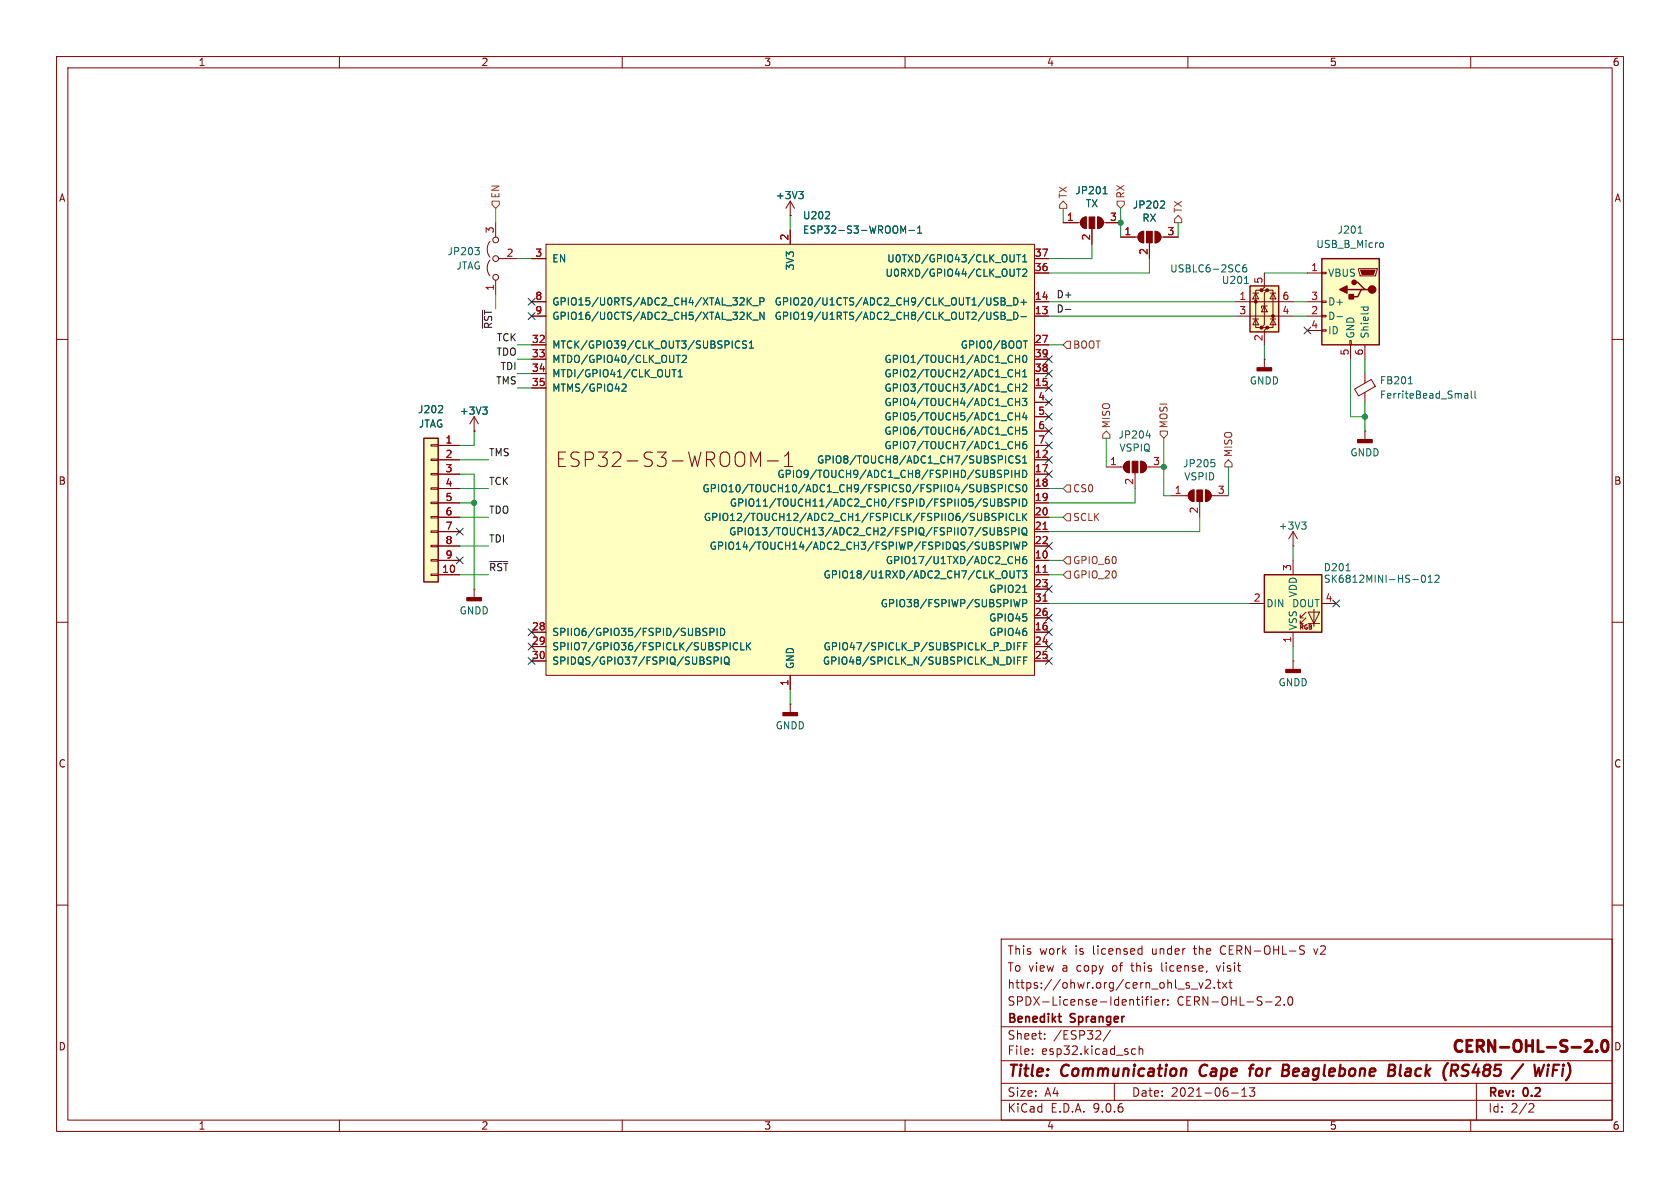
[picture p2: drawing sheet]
<svg xmlns="http://www.w3.org/2000/svg" width="297mm" height="210mm" viewBox="0 0 297 210" stroke-linecap="round" stroke-linejoin="round" font-family="sans-serif">
<g fill="none" stroke="#840000" stroke-width=".18">
<path d="M10 10h277v190h-277zM12 12h273v186h-273zM60 10v2M110 10v2M160 10v2M210 10v2M260 10v2M10 60h2M223.5 63.5h.1M223.5 63.5v1.5M285 60h2M10 110h2"/>
<path d="M285 110h2M10 160h2M177 166h108v32h-108zM200.9 176.7h.6M201.3 177.7h.2M201.5 167.7l.4 .1M201.9 167.2v1.5M201.9 168.6l-.4 .1M202 176.2v.1M202 176.7v1M202.5 176.7h.5M203 176.2l-.3 .2v1.3"/>
<path d="M203.5 176.2v.1M203.5 176.7v1M204.2 177.2l.7-.1-.1-.3-.4-.1-.2 .2v.7h.6M205.5 176.7v1M206 176.7l-.3 .1-.2 .2M206.5 177.6v.1M206.5 176.8v.1M209.9 174.2l.3 .1 .1 .2-.2 .2h-.3M209.9 173.7l.3 .1M210.6 174.8h1.1M212 173.7l.3 1 .4-1M213.2 173.3l.5-.1 .3 .1v.3l-.9 1.1h.9"/>
<path d="M214.7 174.6v.1M215 170.7l.4 1M215.2 173.7h.5M215.4 173.2v1.3l.3 .2M216.1 173.7l.8 1M216.9 173.7l-.8 1M217.2 173.7h.6M217.5 173.2v1.3l.3 .2M225.5 176.3l.6-.1 .2 .1 .1 .3-.9 1.1h.9M227 177.6v.1M227.8 176.3l.2-.1a.81 .81 0 0 1 .6 .6 .81 .81 0 0 1-.3 .8l-.1 .1a.81 .81 0 0 1-.4-1.4zM229.9 167.8l.6 .3 .1 .3-.3 .3-.6-.1"/>
<path d="M229.9 167.3h.7M232.2 167.7l.4 1M285 160h2M60 198v2M110 198v2M160 198v2M177 194.5h108M177 191.5h108M177 187.5h108M177 181.5h108M182.5 186.3v.1M182.5 185.5v.1"/>
<path d="M184.7 183.6v.1M184.7 182.8v.1M196.3 182.1l-1.3 2M197 191.5v3M200.2 186.3h.5M200.2 185.5h.5M201.4 185.5l.2-.1 .4 .1v.9M201.4 184.9v1.5M210 198v2M217.7 193.2h1.2M219.5 193.8h.9M219.5 192.7l.5-.4v1.5"/>
<path d="M220.9 192.3h.9l-.5 .6 .4 .1v.7l-.2 .1h-.4l-.2-.1M260 198v2M261 191.5v6.5M270.5 195.1l.5 .1 .2 .3-1 1.1h1"/>
</g>
<g fill="none" stroke="#840000" stroke-width=".4">
<path d="M212.4 188.5a1.27 1.27 0 0 0 0 1.6M220.8 188.9h.8M221.6 188.2l-.3 .1-.2 .2-.2 1.7M227.6 188.2a.49 .49 0 0 1 .3 .5 .49 .49 0 0 1-.5 .5l.3 .1a.58 .58 0 0 1-.3 .9M245.5 189.2h.7M245.6 188.2h.7a.49 .49 0 0 1 .3 .5 .49 .49 0 0 1-.4 .5M246.2 189.2l.3 .1a.58 .58 0 0 1-.3 .9h-.8M247.6 188.2l-.2 1.7 .3 .3M256 187.9l-.1 .1M256.7 188.2l.9 .1a.58 .58 0 0 1-.3 1M257 189.3l.6 .9M258.4 190.1l.2 .1"/>
<path d="M271.3 188.2l.2 2M274.6 189.2h.6M274.7 188.2h.9M276.3 188.9l-.1 1.3M276.4 188.2l-.1 .1 .1 .1"/>
</g>
<path d="M187.1 179.7h.5M187.5 180.7h.1" fill="none" stroke="#840000" stroke-width=".3"/>
<path d="M280.6 183.9h.4a.54 .54 0 0 1 .3 .9l-1.1 1.1h1.2M282.3 185.7l.1 .1-.1 .1M282.3 185.7l-.1 .1 .1 .1M282.3 185.7v.2M283.4 184a.47 .47 0 0 1 .8 .3 1.03 1.03 0 0 1-.6 1.6 1.33 1.33 0 0 1-.2-1.9z" fill="none" stroke="#840000" stroke-width=".5"/>
<path d="M222.2 65h2.6v.5h-2.6z" fill="#840000" stroke="#840000" stroke-width=".25"/>
<path d="M74.9 77.5h2.6v25.4h-2.6z" fill="#ffffc2"/>
<path d="M74.9 77.5h2.6v25.4h-2.6z" fill="none" stroke="#840000" stroke-width=".25"/>
<g fill="none" stroke="#840000" stroke-width=".18">
<path d="M87.6 39.4v2.5M86.6 46a2.26 2.26 0 0 0 0 2.8M86.6 42.7a2.26 2.26 0 0 0 0 2.8M87.6 49.5v2.6M88.1 45.7h3.3M76.2 78.6h1.3v.3h-1.3zM77.5 78.7h3.8M83.8 76.2h.1M83.8 73.7l-.7 1.2M83.8 73.7l.8 1.2M83.8 73.7v2.5M76.2 81.2h1.3v.2h-1.3z"/>
<path d="M76.2 83.7h1.3v.2h-1.3zM76.2 86.2h1.3v.3h-1.3zM76.2 88.8h1.3v.2h-1.3zM76.2 91.3h1.3v.3h-1.3zM76.2 93.9h1.3v.2h-1.3zM76.2 96.4h1.3v.2h-1.3zM76.2 98.9h1.3v.3h-1.3zM77.5 81.3h3.8M77.5 83.8h3.8M77.5 86.4h3.8M77.5 88.9h3.8M77.5 91.4h3.8"/>
<path d="M77.5 94h3.8M77.5 96.5h3.8M77.5 99.1h3.8M76.2 101.5h1.3v.2h-1.3zM77.5 101.6h3.8M83.8 104.1h.1M83.8 104.1v1.6"/>
<circle cx="87.6" cy="45.7" r=".51"/>
<circle cx="87.6" cy="49" r=".51"/>
<circle cx="87.6" cy="42.4" r=".51"/>
</g>
<path d="M84 43.8h.7l-.4 .4M84.5 44.2l.2 .3v.3l-.2 .2M78.1 71.8l.2 .1-.1 .3-.7 .8h.8M85.3 72h.8l-.4 .4M85.9 72.4l.2 .3v.3l-.2 .2" fill="none" stroke="#006464" stroke-width=".18"/>
<path d="M82.5 105.7h2.6v.5h-2.6z" fill="#840000" stroke="#840000" stroke-width=".25"/>
<path d="M223.5 101.6h10.2v10.2h-10.2z" fill="#ffffc2"/>
<g fill="none" stroke="#840000" stroke-width=".18">
<path d="M239.5 68.8l2.9-1.7 .7 1.2-2.9 1.7zM241.3 66v1.7M241.3 69.4v1.7M195.6 82.6h3M198.9 81.8l.7-.3v2.1a1.02 1.02 0 0 1-.9-.7 1.02 1.02 0 0 1 .2-1.1zM200.7 83.6v2.8M201.7 81.5a1.02 1.02 0 0 1 1 1.1 1.02 1.02 0 0 1-1 1zM202.7 82.6h3M207 87.6h3.1M210.4 86.9l.7-.3v2a1.02 1.02 0 0 1-1-.6 1.02 1.02 0 0 1 .3-1.1zM212.1 88.6v2.8M213.1 86.6a1.02 1.02 0 0 1 1 1 1.02 1.02 0 0 1-1 1z"/>
<path d="M214.1 87.6h3.1M228.6 96.5h.1M228.6 94v2.5M228.6 99.1v2.5M228.6 94l-.8 1.3M228.6 94l.8 1.3M221 106.7h2.5M228.6 116.8h.1M228.6 111.8v2.5M228.6 116.8v1.6M229.9 109.2h.5M229.9 110.2h.5"/>
<path d="M230.9 108.2l-1 1v-.5M230.9 109.2l-1 1v-.5M231.3 108.2h2l-1 2zM231.3 110.2h2M232.3 107.7v3M233.7 106.7h2.5"/>
</g>
<path d="M223.5 101.6h10.2v10.2h-10.2z" fill="none" stroke="#840000" stroke-width=".25"/>
<g fill="none" stroke="#006464" stroke-width=".18">
<path d="M202.6 77h.8M203.2 76.6v.8M249 67.9h.7M249.2 66.8l.1-.2v1.3M258.9 69.6h.5l.1 .8M258.9 70.3h.6M259.5 69.8l-.6 .2M260.1 69.1v1.1l.2 .2M260.8 69.1v1.1l.1 .2M214.1 81.2h.6M214.5 81.7l.3 .3v.3l-.3 .2M230.1 92.3h.8l-.4 .5"/>
<path d="M230.7 92.8l.2 .2v.3l-.2 .2M238 100.9h.7M251.4 101.8l.2-.1a.68 .68 0 0 1 .4 .6 .68 .68 0 0 1-.4 .6l-.2-.1-.1-.3zM252.5 102.9h.7M252.5 102l.3-.3v1.2M253.7 101.8l.5-.1 .2 .3-.8 .9h.8"/>
</g>
<path d="M227.3 118.4h2.6v.5h-2.6z" fill="#840000" stroke="#840000" stroke-width=".25"/>
<g fill="#840000" stroke="#840000" stroke-width=".18">
<path d="M198.9 81.8l.7-.3v2.1a1.02 1.02 0 0 1-.9-.7 1.02 1.02 0 0 1 .2-1.1z"/>
<path d="M200.2 81.5h1v2.1h-1z"/>
<path d="M201.7 81.5a1.02 1.02 0 0 1 1 1.1 1.02 1.02 0 0 1-1 1z"/>
<path d="M210.4 86.9l.7-.3v2a1.02 1.02 0 0 1-1-.6 1.02 1.02 0 0 1 .3-1.1z"/>
<path d="M211.6 86.6h1v2h-1z"/>
<path d="M213.1 86.6a1.02 1.02 0 0 1 1 1 1.02 1.02 0 0 1-1 1z"/>
</g>
<path d="M221 50.5h5.1v8.2h-5.1z" fill="#ffffc2"/>
<g fill="#840000" stroke="#840000" stroke-width=".18">
<path d="M201.5 41.2l.7-.3v2a1.02 1.02 0 0 1-.9-.6 1.02 1.02 0 0 1 .2-1.1z"/>
<path d="M202.7 40.9h1v2h-1z"/>
<path d="M204.2 40.9a1.02 1.02 0 0 1 1 1 1.02 1.02 0 0 1-1 1z"/>
<circle cx="222" cy="53.3" r=".25"/>
<circle cx="223" cy="51.3" r=".25"/>
<circle cx="223" cy="57.9" r=".25"/>
<circle cx="224" cy="51.3" r=".25"/>
<circle cx="224" cy="57.9" r=".25"/>
<circle cx="225" cy="55.9" r=".25"/>
</g>
<g fill="none" stroke="#840000" stroke-width=".18">
<path d="M198.1 41.9h3.1M201.5 41.2l.7-.3v2a1.02 1.02 0 0 1-.9-.6 1.02 1.02 0 0 1 .2-1.1zM203.2 42.9v2.8M204.2 40.9a1.02 1.02 0 0 1 1 1 1.02 1.02 0 0 1-1 1zM205.2 41.9h3.1M218.4 53.3h10.2M218.4 55.9h10.2M221.5 56.4h1M221.5 51.8h1M222 51.8l.5 1h-1zM222 56.4l.5 1h-1zM223 51.3h-1v6.6h1"/>
<path d="M223.5 48.3v2.5l-.5 .5h1l-.5 .5v5.6l-.5 .5h1l-.5 .5v2.6M223.5 54.1l.5 1h-1zM224 54.1h-1v.4M224 51.3h1v6.6h-1M224.5 56.4h1.1M224.5 51.8h1.1M225 51.8l.6 1h-1.1zM225 56.4l.6 1h-1.1z"/>
</g>
<path d="M221 50.5h5.1v8.2h-5.1z" fill="none" stroke="#840000" stroke-width=".25"/>
<path d="M205.6 35.5l.3 .3-.1 .3-.7 .7h.8M220 50.1h.7M220.3 46.8l-.4 .1a.86 .86 0 0 0 0 1.2l.5-.1v-.5l-.2-.2h-.3l-.2 .2" fill="none" stroke="#006464" stroke-width=".18"/>
<path d="M233.7 45.7h10.1v15.3h-10.1z" fill="#ffffc2"/>
<path d="M233.7 45.7h10.1v15.3h-10.1zM238.1 51.2h2.6M239.4 49.9h.6l1.3 1.3h.6M241.3 51.2h-.6l-.7 1.3h-1.2" fill="none" stroke="#840000" stroke-width=".25"/>
<g fill="none" stroke="#840000" stroke-width=".18">
<path d="M188 39.4h3M191.3 38.7l.7-.3v2a1.02 1.02 0 0 1-.9-.6 1.02 1.02 0 0 1 .2-1.1zM194.1 38.4a1.02 1.02 0 0 1 1 1 1.02 1.02 0 0 1-1 1zM195.1 39.4h3M193 40.4v2.8M231.1 48.3h2.6M231.1 53.3h2.6M231.1 55.9h2.6M231.1 58.4h2.6M233.7 48.1h.7v.3h-.7zM233.7 53.2h.7v.3h-.7zM233.7 55.8h.7v.2h-.7z"/>
<path d="M233.7 58.3h.7v.2h-.7zM240.2 47.5h3.3v.3l-.3 1h-2.8zM238.6 60.2h.3v.8h-.3zM238.8 61v2.5M241.3 76.2h.1M241.3 61v2.5M241.3 76.2v1.5M139.7 124.5h.1M139.7 124.5v1.5"/>
</g>
<g fill="#840000" stroke="#840000" stroke-width=".18">
<path d="M240.5 47.8h2.6l-.3 .7h-2z"/>
<path d="M191.3 38.7l.7-.3v2a1.02 1.02 0 0 1-.9-.6 1.02 1.02 0 0 1 .2-1.1z"/>
<path d="M192.5 38.4h1v2h-1z"/>
<path d="M194.1 38.4a1.02 1.02 0 0 1 1 1 1.02 1.02 0 0 1-1 1z"/>
</g>
<g fill="#840000" stroke="#840000" stroke-width=".25">
<path d="M238.5 52.1h.8v.7h-.8z"/>
<path d="M236.9 51.2l1.2-.7v1.3z"/>
<path d="M240 77.7h2.6v.5h-2.6z"/>
<path d="M138.4 126h2.6v.5h-2.6z"/>
<circle cx="242.6" cy="51.2" r=".63"/>
<circle cx="239.4" cy="49.9" r=".38"/>
</g>
<path d="M195 34.3h.7M195.2 33.2l.2-.2v1.3M236.4 56h.9M240.1 41.2h.7M240.6 54.3h1.3M241.1 54.3l-.1 .3M241.8 54.3l.1 .3M244.1 42.9l.3 .1 .2 .2-.1 .4-.4 .2" fill="none" stroke="#006464" stroke-width=".18"/>
<path d="M96.5 43.2h86.4v76.2h-86.4z" fill="#ffffc2"/>
<g fill="none" stroke="#840000" stroke-width=".18">
<path d="M139.7 38.1h.1M139.7 35.6v2.5M139.7 35.6l-.8 1.2M139.7 35.6l.8 1.2M188 39.4h2.5M195.6 39.4h2.5M94 45.7h2.5M94 53.3h2.5M94 55.9h2.5M96.5 43.2h86.4v76.2h-86.4zM139.7 40.6v2.6M182.9 45.7h2.5"/>
<path d="M182.9 53.3h2.5M182.9 55.9h2.5M182.9 48.3h2.5M193 40.6v2.6M198.1 41.9h2.6M203.2 43.2v2.5M205.7 41.9h2.6M77.5 78.7h3.8M83.8 76.2h.1M94 61h2.5M94 63.5h2.5M94 66h2.5"/>
<path d="M94 68.6h2.5M182.9 61h2.5M182.9 63.5h2.5M182.9 66h2.5M182.9 68.6h2.5M182.9 71.1h2.5M182.9 73.7h2.5M182.9 76.2h2.5M182.9 78.7h2.5M77.5 81.3h3.8M77.5 83.8h3.8M77.5 86.4h3.8"/>
<path d="M77.5 88.9h3.8M77.5 91.4h3.8M77.5 94h3.8M77.5 96.5h3.8M77.5 99.1h3.8M133.6 81.7l.8-1.8v2.5M135.6 81.5h2M138.7 82.4h1.4M138.7 80.6l.7-.7v2.5M182.9 81.3h2.5M182.9 83.8h2.5M182.9 86.4h2.5"/>
<path d="M182.9 88.9h2.5M182.9 91.4h2.5M182.9 94h2.5M182.9 96.5h2.5M182.9 99.1h2.5M77.5 101.6h3.8M94 111.8h2.5M94 114.3h2.5M94 116.8h2.5M139.7 119.4v2.5M182.9 111.8h2.5M182.9 114.3h2.5"/>
<path d="M182.9 116.8h2.5M182.9 101.6h2.5M182.9 104.1h2.5M182.9 106.7h2.5M182.9 109.2h2.5"/>
</g>
<g fill="none" stroke="#006464" stroke-width=".18">
<path d="M141.2 33.9h.8l-.4 .4M141.8 34.3l.2 .3v.3l-.2 .2M145.9 38.7h.8M146.6 37.5v.5M195 34.3h.7M195.2 33.2l.2-.2v1.3M205.6 35.5l.3 .3-.1 .3-.7 .7h.8M132.1 52.6v1.3M132.1 55.2v1.3M132.3 53.2l.5 .7M132.3 55.7l.5 .8M132.8 52.6l-.7 .8"/>
<path d="M132.8 55.2l-.7 .7M133.1 54h.9M133.1 56.6h.9M134.3 53.3h.6l.2-.2-.1-.3-.7-.2v1.3M135.1 55.2v1.3l-.8-1.3v1.3M159.7 40.9l.4-1v1.3M160.7 40.7h1M162.2 41.2h.7M162.2 40.3l.4-.4v1.3M176.3 55.2l.1 .1M176.4 56v.3M177 52.6h.4l.3 .3-.3 .4 .3 .1v.3l-.2 .2h-.5z"/>
<path d="M177 55.2h.4l.3 .2-.3 .4 .3 .1v.3l-.2 .3h-.5zM177 53.3h.4M177 55.8h.4M178 54h.9M178 56.6h.9M179.2 52.6a.64 .64 0 0 1 .8 .7 .64 .64 0 0 1-.8 .6zM179.2 55.2a.64 .64 0 0 1 .8 .6 .64 .64 0 0 1-.8 .7zM179.7 45h.7M179.7 47.6h.7M180.1 45v1.3M180.1 47.6v1.2M180.5 53.4h1"/>
<path d="M180.5 56h1M180.8 46.3h.7M180.8 45.4l.4-.4v1.3M180.8 47.7l.5-.1 .2 .3-.8 .9h.8M181 53v.9M78.1 71.8l.2 .1-.1 .3-.7 .8h.8M85.3 72h.8l-.4 .4M85.9 72.4l.2 .3v.3l-.2 .2M110.2 67.9l.4 .1 .1 .3-.8 .9h.8M118.8 65.3h.7M119.2 65.3v1.3M119.5 62.8h.8"/>
<path d="M119.9 62.8v1.3M119.9 66.6h.7M119.9 65.7l.4-.4v1.3M120.6 62.9l.5-.1 .2 .4-.7 .9h.7M130.8 60.4a.6 .6 0 0 0-.9 .4 .6 .6 0 0 0 .6 .7l.3-.1M132 60.3h-.5l-.2 .1v.4l.6 .2 .1 .3-.3 .2h-.4M132.5 61.5h.7M132.5 60.6l.3-.3v1.2M179.5 63.4h.8M179.5 65.3v1.3M179.5 66h.8M179.5 68.5h.8"/>
<path d="M179.5 71h.8M179.5 73.6h.8M179.5 76.1h.8M179.5 78.7h.8M180.3 62.8v1.3M180.3 65.3v1.3M180.3 67.9v1.3M180.3 70.4v1.3M180.3 73v1.2M180.3 75.5v1.3M180.3 78v1.3M180.7 70.4h.8l-.4 .5 .4 .1v.6l-.2 .1-.6-.1"/>
<path d="M180.8 66.6h.7M180.8 68l.5-.1 .2 .4-.8 .9h.8M180.8 65.7l.4-.4v1.3M180.9 60.3h.7M180.9 62.9l.2-.1a.68 .68 0 0 1 .4 .6 .68 .68 0 0 1-.4 .7l-.2-.1-.1-.4zM181.1 72.9l-.3 .9h.8M181.3 60.3v1.2M181.4 78l-.4 .1a.86 .86 0 0 0 0 1.2l.5-.1v-.4l-.2-.3-.4 .1-.1 .2M181.4 73.4v.8M181.5 75.5h-.6l-.1 .6 .2-.1 .4 .1 .1 .1v.5l-.2 .1-.5-.1M175.4 91.1l.7 .6-.3 .3h-.4M175.8 93.3v1l-.3 .3"/>
<path d="M175.8 88.2v1l-.1 .2-.3 .1M176 85.7h-.5l-.2 .1v.4l.5 .2 .2 .3-.3 .2h-.5M176.1 90.8l-.5-.1-.2 .3M176.4 93.3h.4l.2 .2-.2 .4 .2 .1 .1 .3-.2 .3h-.5zM176.4 93.9h.4M176.4 88.2h.5l.2 .3-.2 .3 .2 .1 .1 .3-.3 .3h-.5zM176.4 88.8h.5M176.5 86.3h.6l.1-.2v-.3l-.7-.1v1.2M176.6 91.4h.6l.1-.2v-.3l-.7-.2v1.3M176.9 95.9l-.5-.1-.1 .2v.3l.5 .3 .1 .3-.2 .2-.5-.1M177.5 96.5l.6-.1 .1-.1-.1-.3-.6-.2v1.3M177.6 83.8l.6-.1 .1-.1v-.3l-.7-.2v1.3"/>
<path d="M177.8 85.7v1.2M177.9 90.7v1.3M178.3 93.4l-.5-.1-.1 .1v.4l.5 .2 .1 .3-.2 .3-.5-.1M178.4 88.3l-.5-.1-.2 .1v.4l.6 .2 .1 .3-.3 .3-.4-.1M178.7 95.8v1.3M178.9 94l.6-.1 .1-.2-.1-.3-.6-.1v1.3M178.9 83.1v1.3M178.9 88.9l.6-.1 .1-.2v-.3l-.7-.1v1.3M179.1 80.7a.6 .6 0 0 0-.8 .4 .6 .6 0 0 0 .6 .8l.2-.2M179.1 85.8a.6 .6 0 0 0-.8 .4 .6 .6 0 0 0 .6 .7l.2-.1M179.2 90.9a.6 .6 0 0 0-.8 .4 .6 .6 0 0 0 .6 .7l.2-.1M179.2 95.8l.3 1.3 .3-.9 .2 .9 .3-1.3"/>
<path d="M179.5 83.1v1.3M179.5 83.7h.7M179.5 98.4v1.2M179.5 99h.8M179.8 90.7v1.3h.6M180.1 93.3v1.3M180.2 83.1v1.3M180.2 88.2v1.3M180.3 98.4v1.2M180.3 80.7l-.5-.1-.2 .1v.4l.6 .2 .1 .3-.2 .3-.5-.1M180.3 85.7h-.5l-.2 .1v.4l.6 .2 .1 .3-.2 .2h-.5M180.8 83.1a.64 .64 0 0 1 .7 .7 .64 .64 0 0 1-.7 .6z"/>
<path d="M180.8 88.2a.64 .64 0 0 1 .7 .6 .64 .64 0 0 1-.7 .7zM180.8 96.5l.6-.1 .1-.1v-.3l-.7-.2v1.3M180.8 90.7v1.3M180.8 81l.4-.4v1.3M180.8 81.9h.7M180.9 93.4l.1-.1a.43 .43 0 0 1 .5 .4v.4a.42 .42 0 0 1-.4 .5 .42 .42 0 0 1-.4-.5v-.4zM180.9 85.8l.2-.1a.68 .68 0 0 1 .4 .6 .68 .68 0 0 1-.4 .6l-.2-.1-.1-.3zM180.9 94.3l.7 .4M181 91.3l.5 .7M181.4 98.4h-.4a.86 .86 0 0 0 0 1.2l.5-.1v-.4l-.2-.2h-.4l-.1 .2M181.5 90.7l-.7 .8M124.5 111.7l.4 .1 .1 .3-.3 .2h-.3"/>
<path d="M124.5 111.1h.5M125.5 111.7h.6l.1-.2v-.3l-.7-.1v1.2M126.2 116.8h.6l.2-.2-.1-.3-.7-.2v1.3M126.8 111.1v1.2M127.4 111.1a.64 .64 0 0 1 .7 .6 .64 .64 0 0 1-.7 .6zM127.5 116.1v1.3M128.1 116.3l.3-.2a.43 .43 0 0 1 .5 .5v.4a.42 .42 0 0 1-.4 .4 .42 .42 0 0 1-.4-.4zM128.3 117.1l.7 .4M129.1 113.6v1.3M130.4 113.7a.6 .6 0 0 0-.8 .5 .6 .6 0 0 0 .6 .7l.2-.1M131 113.6v1.3h.6M132 113.6v1.3"/>
<path d="M132.2 114.2l.5 .7M132.7 113.6l-.7 .7M178.6 100.9v1l.2 .3 .4-.1 .1-.2v-1M179.3 113.6v1.3M179.3 116.1v1.3M179.7 100.9h.7M179.9 114.2h.4M179.9 116.8h.4M180.1 100.9v1.3M180.3 106l-.3 1.3-.2-.9-.3 .9M180.5 113.6h-.6v1.3M180.5 116.1h-.6v1.3"/>
<path d="M180.7 100.9h.8l-.4 .5 .4 .1v.6l-.2 .1-.6-.1M180.8 106.7l.6-.1 .1-.2v-.3l-.7-.1v1.3M180.8 104.7h.7M181 114.2h.4M181 116.8h.4M181.6 113.6h-.6v1.3M181.6 116.1h-.6v1.3"/>
</g>
<path d="M184.4 93.6h.7M184.4 101.2h.7M184.4 106.3h.7" fill="none" stroke="#a90000" stroke-width=".18"/>
<path d="M87 35.6h1.3v.6l-.7 .6-.6-.6zM188 35.6l.6 .6v.6h-1.3v-.6zM197.5 35.6h1.3v.6l-.7 .6-.6-.6zM208.3 38.1l.6 .6v.7h-1.3v-.7zM188.6 60.3h.6v1.3h-.6l-.6-.6zM195.6 76.2l.6 .6v.7h-1.3v-.7zM205.1 76.2h1.3v.6l-.7 .7-.6-.7zM188.6 98.4h.6v1.3h-.6l-.6-.6zM188.6 90.8h.6v1.3h-.6l-.6-.7zM188.6 85.7h.6v1.3h-.6l-.6-.6zM217.2 81.3l.6 .6v.7h-1.3v-.7zM188.6 101h.6v1.2h-.6l-.6-.6z" fill="none" stroke="#725600" stroke-width=".18"/>
<path d="M85.3 54.8v3.2M188.4 54.7h.9M86.6 99.3h3.2" fill="none" stroke="#0f0f0f" stroke-width=".18"/>
<g fill="none" stroke="#009600" stroke-width=".18">
<path d="M87.6 36.8v2.6M139.7 38.1v2.5M188 36.8v2.6M198.1 36.8v5.1M208.3 39.4v2.5M91.4 45.7h2.6M185.4 55.9h33M185.4 53.3h33M193 43.2v2.5h-7.6M203.2 45.7v2.6h-17.8M223.5 48.3h7.6M228.6 55.9h2.5"/>
<path d="M228.6 53.3h2.5M83.8 76.2v2.5h-2.5M91.4 61h2.6M91.4 68.6h2.6M91.4 63.5h2.6M91.4 66h2.6M185.4 61h2.6M195.6 77.5v5.1M205.7 77.5v10.1h1.3M223.5 61v2.5M238.8 63.5v10.2h2.5M241.3 63.5v2.5"/>
<path d="M241.3 71.1v5.1M81.3 86.4h5.1M81.3 91.4h5.1M81.3 96.5h5.1M81.3 83.8h2.5v20.3M81.3 88.9h2.5M81.3 81.3h5.1M185.4 86.4h2.6M185.4 91.4h2.6M185.4 99.1h2.6M200.7 86.4v2.5h-15.3M212.1 91.4v2.6h-26.7"/>
<path d="M217.2 82.6v5M228.6 96.5v2.6M81.3 101.6h5.1M185.4 101.6h2.6M185.4 106.7h35.6M228.6 114.3v2.5M139.7 121.9v2.6"/>
</g>
<g fill="none" stroke="#000084" stroke-width=".18">
<path d="M93.4 52.7l1.2 1.2M93.4 55.3l1.2 1.2M94.6 52.7l-1.2 1.2M94.6 55.3l-1.2 1.2M230.5 57.8l1.2 1.2M231.7 57.8l-1.2 1.2M184.8 65.4l1.2 1.2M184.8 68l1.2 1.2M184.8 70.5l1.2 1.2M184.8 78.1l1.2 1.2M184.8 73.1l1.2 1.2M184.8 62.9l1.2 1.2"/>
<path d="M184.8 75.6l1.2 1.2M186 65.4l-1.2 1.2M186 68l-1.2 1.2M186 70.5l-1.2 1.2M186 78.1l-1.2 1.2M186 73.1l-1.2 1.2M186 62.9l-1.2 1.2M186 75.6l-1.2 1.2M80.7 98.5l1.2 1.2M80.7 93.4l1.2 1.2M81.9 98.5l-1.2 1.2M81.9 93.4l-1.2 1.2"/>
<path d="M184.8 95.9l1.2 1.2M184.8 80.7l1.2 1.2M184.8 83.2l1.2 1.2M186 95.9l-1.2 1.2M186 80.7l-1.2 1.2M186 83.2l-1.2 1.2M93.4 113.7l1.2 1.2M93.4 111.2l1.2 1.2M93.4 116.2l1.2 1.2M94.6 113.7l-1.2 1.2M94.6 111.2l-1.2 1.2M94.6 116.2l-1.2 1.2"/>
<path d="M184.8 103.5l1.2 1.2M184.8 108.6l1.2 1.2M184.8 111.2l1.2 1.2M184.8 116.2l1.2 1.2M184.8 113.7l1.2 1.2M186 103.5l-1.2 1.2M186 108.6l-1.2 1.2M186 111.2l-1.2 1.2M186 116.2l-1.2 1.2M186 113.7l-1.2 1.2M235.6 106.1l1.2 1.2M236.8 106.1l-1.2 1.2"/>
</g>
<g fill="#009600" stroke="#009600" stroke-width=".18">
<circle cx="205.7" cy="82.6" r=".46"/>
<circle cx="241.3" cy="73.7" r=".46"/>
<circle cx="198.1" cy="39.4" r=".46"/>
<circle cx="83.8" cy="88.9" r=".46"/>
</g>
<text font-size="3.5" fill="#840000" x="98.2" y="82.8">ESP32-S3-WROOM-1</text>
<g font-size="2.8" fill="#840000">
<text x="178" y="190.9">Title:</text>
<text x="187.7" y="190.9">Communication</text>
<text x="212.9" y="190.9">Cape</text>
<text x="222.6" y="190.9">for</text>
<text x="229.1" y="190.9">Beaglebone</text>
<text x="248.7" y="190.9">Black</text>
<text x="257.6" y="186.8">CERN-OHL-S-2.0</text>
<text x="259.2" y="190.9">(RS485</text>
<text x="272.5" y="190.9">/</text>
<text x="276.9" y="190.9">WiFi)</text>
</g>
<g font-size="2.1" fill="#840000">
<text x="178" y="172">To view</text>
<text x="178" y="169">This</text>
<text x="183.7" y="169">work</text>
<text x="187.8" y="172">a</text>
<text x="190.1" y="169">is</text>
<text x="190.5" y="172">copy</text>
<text x="193.3" y="169">licensed</text>
<text x="196.9" y="172">of</text>
<text x="200.4" y="172">this</text>
<text x="203.9" y="169">under</text>
<text x="205.9" y="172">license,</text>
<text x="211.5" y="169">the</text>
<text x="215.8" y="172">visit</text>
<text x="216.3" y="169">CERN-OHL-S</text>
<text x="233" y="169">v2</text>
<text x="178" y="178">SPDX-License-Identifier:</text>
<text x="178" y="175">https://ohwr.org/cern_ohl_s_v2.txt</text>
<text x="208" y="178">CERN-OHL-S-2.0</text>
<text x="178" y="184">Sheet:</text>
<text x="178" y="181.2">Benedikt</text>
<text x="186.2" y="184">/ESP32/</text>
<text x="189.3" y="181.2">Spranger</text>
<text x="178" y="186.7">File:</text>
<text x="184.1" y="186.7">esp32.kicad_sch</text>
<text x="178" y="196.9">KiCad</text>
<text x="178" y="194.1">Size:</text>
<text x="184.7" y="194.1">A4</text>
<text x="185.7" y="196.9">E.D.A.</text>
<text x="193.3" y="196.9">9.0.6</text>
<text x="200" y="194.1">Date:</text>
<text x="207" y="194.1">2021-06-13</text>
<text x="263" y="194.3">Rev:</text>
<text x="263" y="196.9">Id:</text>
<text x="267.1" y="196.9">2/2</text>
<text x="269.4" y="194.3">0.2</text>
</g>
<g font-size="1.8" fill="#840000">
<text x="35" y="11.9">1</text>
<text x="85" y="11.9">2</text>
<text x="135" y="11.9">3</text>
<text x="185" y="11.9">4</text>
<text x="235" y="11.9">5</text>
<text x="285" y="11.9">6</text>
<text x="10.3" y="35.9">A</text>
<text x="285.3" y="35.9">A</text>
<text x="10.3" y="85.9">B</text>
<text x="285.3" y="85.9">B</text>
<text x="10.3" y="135.9">C</text>
<text x="285.3" y="135.9">C</text>
<text x="10.3" y="185.9">D</text>
<text x="285.3" y="185.9">D</text>
<text x="35" y="199.9">1</text>
<text x="85" y="199.9">2</text>
<text x="135" y="199.9">3</text>
<text x="185" y="199.9">4</text>
<text x="235" y="199.9">5</text>
<text x="285" y="199.9">6</text>
</g>
<g font-size="1.8" fill="#725600">
<text x="88.5" y="35.2" transform="rotate(-90 88.5 35.2)">EN</text>
<text x="188.8" y="35.2" transform="rotate(-90 188.8 35.2)">TX</text>
<text x="199" y="35.2" transform="rotate(-90 199 35.2)">RX</text>
<text x="209.1" y="37.7" transform="rotate(-90 209.1 37.7)">TX</text>
<text x="189.6" y="61.8">BOOT</text>
<text x="196.4" y="75.8" transform="rotate(-90 196.4 75.8)">MISO</text>
<text x="206.6" y="75.8" transform="rotate(-90 206.6 75.8)">MOSI</text>
<text x="218" y="80.9" transform="rotate(-90 218 80.9)">MISO</text>
<text x="189.6" y="87.2">CS0</text>
<text x="189.6" y="92.3">SCLK</text>
<text x="189.6" y="99.9">GPIO_60</text>
<text x="189.6" y="102.5">GPIO_20</text>
</g>
<g font-size="1.8" fill="#006464">
<text x="137.1" y="35.4">+3V3</text>
<text x="190" y="34.5">JP201</text>
<text x="141.9" y="39">U202</text>
<text x="141.9" y="41.5">ESP32-S3-WROOM-1</text>
<text x="191.8" y="36.9">TX</text>
<text x="200.2" y="37.1">JP202</text>
<text x="201.9" y="39.4">RX</text>
<text x="236.4" y="41.5">J201</text>
<text x="79" y="45.3">JP203</text>
<text x="80.6" y="47.9">JTAG</text>
<text x="97.5" y="46.6">EN</text>
<text x="140.6" y="47.9" transform="rotate(-90 140.6 47.9)">3V3</text>
<text x="156.7" y="46.6">U0TXD/GPIO43/CLK_OUT1</text>
<text x="232.6" y="44">USB_B_Micro</text>
<text x="156.4" y="49.1">U0RXD/GPIO44/CLK_OUT2</text>
<text x="206.8" y="48.4">USBLC6-2SC6</text>
<text x="215.9" y="50.4">U201</text>
<text x="234.7" y="49.1">VBUS</text>
<text x="97.5" y="54.2">GPIO15/U0RTS/ADC2_CH4/XTAL_32K_P</text>
<text x="97.5" y="56.7">GPIO16/U0CTS/ADC2_CH5/XTAL_32K_N</text>
<text x="136.8" y="54.2">GPIO20/U1CTS/ADC2_CH9/CLK_OUT1/USB_D+</text>
<text x="136.8" y="56.7">GPIO19/U1RTS/ADC2_CH8/CLK_OUT2/USB_D-</text>
<text x="234.7" y="54.2">D+</text>
<text x="234.7" y="56.7">D-</text>
<text x="234.7" y="59.3">ID</text>
<text x="239.6" y="59.9" transform="rotate(-90 239.6 59.9)">GND</text>
<text x="242.2" y="59.9" transform="rotate(-90 242.2 59.9)">Shield</text>
<text x="97.5" y="61.8">MTCK/GPIO39/CLK_OUT3/SUBSPICS1</text>
<text x="97.5" y="64.4">MTDO/GPIO40/CLK_OUT2</text>
<text x="156.3" y="64.4">GPIO1/TOUCH1/ADC1_CH0</text>
<text x="169.7" y="61.8">GPIO0/BOOT</text>
<text x="97.5" y="66.9">MTDI/GPIO41/CLK_OUT1</text>
<text x="97.5" y="69.4">MTMS/GPIO42</text>
<text x="156.3" y="66.9">GPIO2/TOUCH2/ADC1_CH1</text>
<text x="156.3" y="69.4">GPIO3/TOUCH3/ADC1_CH2</text>
<text x="156.3" y="72">GPIO4/TOUCH4/ADC1_CH3</text>
<text x="220.8" y="68.2">GNDD</text>
<text x="243.8" y="68.1">FB201</text>
<text x="243.8" y="70.7">FerriteBead_Small</text>
<text x="73.8" y="73.3">J202</text>
<text x="74" y="75.8">JTAG</text>
<text x="81.2" y="73.5">+3V3</text>
<text x="156.3" y="74.5">GPIO5/TOUCH5/ADC1_CH4</text>
<text x="156.3" y="77.1">GPIO6/TOUCH6/ADC1_CH5</text>
<text x="197.6" y="77.7">JP204</text>
<text x="144.3" y="82.1">GPIO8/TOUCH8/ADC1_CH7/SUBSPICS1</text>
<text x="156.3" y="79.6">GPIO7/TOUCH7/ADC1_CH6</text>
<text x="197.8" y="80">VSPIQ</text>
<text x="209.1" y="82.8">JP205</text>
<text x="238.6" y="80.9">GNDD</text>
<text x="124.1" y="87.2">GPIO10/TOUCH10/ADC1_CH9/FSPICS0/FSPIIO4/SUBSPICS0</text>
<text x="128.9" y="89.8">GPIO11/TOUCH11/ADC2_CH0/FSPID/FSPIIO5/SUBSPID</text>
<text x="137.3" y="84.7">GPIO9/TOUCH9/ADC1_CH8/FSPIHD/SUBSPIHD</text>
<text x="209.3" y="85.1">VSPID</text>
<text x="124.3" y="92.3">GPIO12/TOUCH12/ADC2_CH1/FSPICLK/FSPIIO6/SUBSPICLK</text>
<text x="128.8" y="94.8">GPIO13/TOUCH13/ADC2_CH2/FSPIQ/FSPIIO7/SUBSPIQ</text>
<text x="226" y="93.8">+3V3</text>
<text x="125.4" y="97.4">GPIO14/TOUCH14/ADC2_CH3/FSPIWP/FSPIDQS/SUBSPIWP</text>
<text x="156.5" y="99.9">GPIO17/U1TXD/ADC2_CH6</text>
<text x="233.9" y="101.2">D201</text>
<text x="145.5" y="102.5">GPIO18/U1RXD/ADC2_CH7/CLK_OUT3</text>
<text x="155.6" y="107.5">GPIO38/FSPIWP/SUBSPIWP</text>
<text x="174.8" y="105">GPIO21</text>
<text x="223.8" y="107.5">DIN</text>
<text x="228.3" y="107.5">DOUT</text>
<text x="229.5" y="105.7" transform="rotate(-90 229.5 105.7)">VDD</text>
<text x="233.9" y="103.2">SK6812MINI-HS-012</text>
<text x="81.1" y="108.8">GNDD</text>
<text x="97.5" y="112.6">SPIIO6/GPIO35/FSPID/SUBSPID</text>
<text x="174.8" y="110.1">GPIO45</text>
<text x="174.8" y="112.6">GPIO46</text>
<text x="229.5" y="111.5" transform="rotate(-90 229.5 111.5)">VSS</text>
<text x="97.5" y="115.2">SPIIO7/GPIO36/FSPICLK/SUBSPICLK</text>
<text x="97.5" y="117.7">SPIDQS/GPIO37/FSPIQ/SUBSPIQ</text>
<text x="140.6" y="118.4" transform="rotate(-90 140.6 118.4)">GND</text>
<text x="145.4" y="117.7">GPIO48/SPICLK_N/SUBSPICLK_N_DIFF</text>
<text x="145.5" y="115.2">GPIO47/SPICLK_P/SUBSPICLK_P_DIFF</text>
<text x="225.9" y="121.5">GNDD</text>
<text x="137" y="129.1">GNDD</text>
</g>
<g font-size="1.8" fill="#a90000">
<text x="87.4" y="41.3" transform="rotate(-90 87.4 41.3)">3</text>
<text x="188.5" y="39.1">1</text>
<text x="196.1" y="39.1">3</text>
<text x="198.7" y="41.7">1</text>
<text x="206.3" y="41.7">3</text>
<text x="89.5" y="45.5">2</text>
<text x="94.5" y="45.5">3</text>
<text x="139.4" y="42.6" transform="rotate(-90 139.4 42.6)">2</text>
<text x="182.8" y="45.5">37</text>
<text x="192.8" y="42.6" transform="rotate(-90 192.8 42.6)">2</text>
<text x="202.9" y="45.2" transform="rotate(-90 202.9 45.2)">2</text>
<text x="94.5" y="53.1">8</text>
<text x="182.8" y="48">36</text>
<text x="182.8" y="53.1">14</text>
<text x="219" y="53.1">1</text>
<text x="223.3" y="50.2" transform="rotate(-90 223.3 50.2)">5</text>
<text x="226.6" y="53.1">6</text>
<text x="231.7" y="48">1</text>
<text x="231.7" y="53.1">3</text>
<text x="94.5" y="55.6">9</text>
<text x="182.8" y="55.6">13</text>
<text x="219" y="55.6">3</text>
<text x="226.6" y="55.6">4</text>
<text x="231.7" y="55.6">2</text>
<text x="231.7" y="58.2">4</text>
<text x="93.9" y="60.7">32</text>
<text x="93.9" y="63.2">33</text>
<text x="93.9" y="65.8">34</text>
<text x="182.8" y="60.7">27</text>
<text x="182.8" y="63.2">39</text>
<text x="182.8" y="65.8">38</text>
<text x="223.3" y="60.4" transform="rotate(-90 223.3 60.4)">2</text>
<text x="238.5" y="62.9" transform="rotate(-90 238.5 62.9)">5</text>
<text x="241" y="62.9" transform="rotate(-90 241 62.9)">6</text>
<text x="93.9" y="68.3">35</text>
<text x="182.8" y="68.3">15</text>
<text x="183.4" y="70.9">4</text>
<text x="183.4" y="73.4">5</text>
<text x="183.4" y="75.9">6</text>
<text x="78.7" y="78.5">1</text>
<text x="78.7" y="81">2</text>
<text x="78.7" y="83.6">3</text>
<text x="182.8" y="81">12</text>
<text x="182.8" y="83.6">17</text>
<text x="183.4" y="78.5">7</text>
<text x="196.1" y="82.3">1</text>
<text x="203.8" y="82.3">3</text>
<text x="78.7" y="86.1">4</text>
<text x="78.7" y="88.6">5</text>
<text x="182.8" y="86.1">18</text>
<text x="182.8" y="88.6">19</text>
<text x="200.4" y="85.8" transform="rotate(-90 200.4 85.8)">2</text>
<text x="207.6" y="87.4">1</text>
<text x="215.2" y="87.4">3</text>
<text x="78.7" y="91.2">6</text>
<text x="78.7" y="93.7">7</text>
<text x="182.8" y="91.2">20</text>
<text x="182.8" y="93.7">21</text>
<text x="211.8" y="90.9" transform="rotate(-90 211.8 90.9)">2</text>
<text x="78.1" y="101.3">10</text>
<text x="78.7" y="96.3">8</text>
<text x="78.7" y="98.8">9</text>
<text x="182.8" y="96.3">22</text>
<text x="182.8" y="98.8">10</text>
<text x="182.8" y="101.3">11</text>
<text x="228.3" y="101" transform="rotate(-90 228.3 101)">3</text>
<text x="182.8" y="103.9">23</text>
<text x="182.8" y="106.4">31</text>
<text x="221.5" y="106.4">2</text>
<text x="234.2" y="106.4">4</text>
<text x="93.9" y="111.5">28</text>
<text x="182.8" y="109">26</text>
<text x="182.8" y="111.5">16</text>
<text x="228.3" y="113.7" transform="rotate(-90 228.3 113.7)">1</text>
<text x="93.9" y="114">29</text>
<text x="93.9" y="116.6">30</text>
<text x="182.8" y="114">24</text>
<text x="182.8" y="116.6">25</text>
<text x="139.4" y="121.4" transform="rotate(-90 139.4 121.4)">1</text>
</g>
<g font-size="1.8" fill="#0f0f0f">
<text x="186.7" y="52.8">D+</text>
<text x="186.7" y="55.3">D-</text>
<text x="87.7" y="63">TDO</text>
<text x="87.7" y="60.4">TCK</text>
<text x="88.4" y="65.5">TDI</text>
<text x="87.6" y="68">TMS</text>
<text x="86.4" y="80.7">TMS</text>
<text x="86.4" y="85.8">TCK</text>
<text x="86.4" y="90.9">TDO</text>
<text x="86.4" y="96">TDI</text>
<text x="86.4" y="101.1">~{RST}</text>
</g>
<text font-size="1.8" fill="#009600" x="87.1" y="58.3" transform="rotate(-90 87.1 58.3)">~{RST} 1</text>
<text font-size="1.1" fill="#840000" x="229.6" y="111.5">RGB</text>
</svg>
